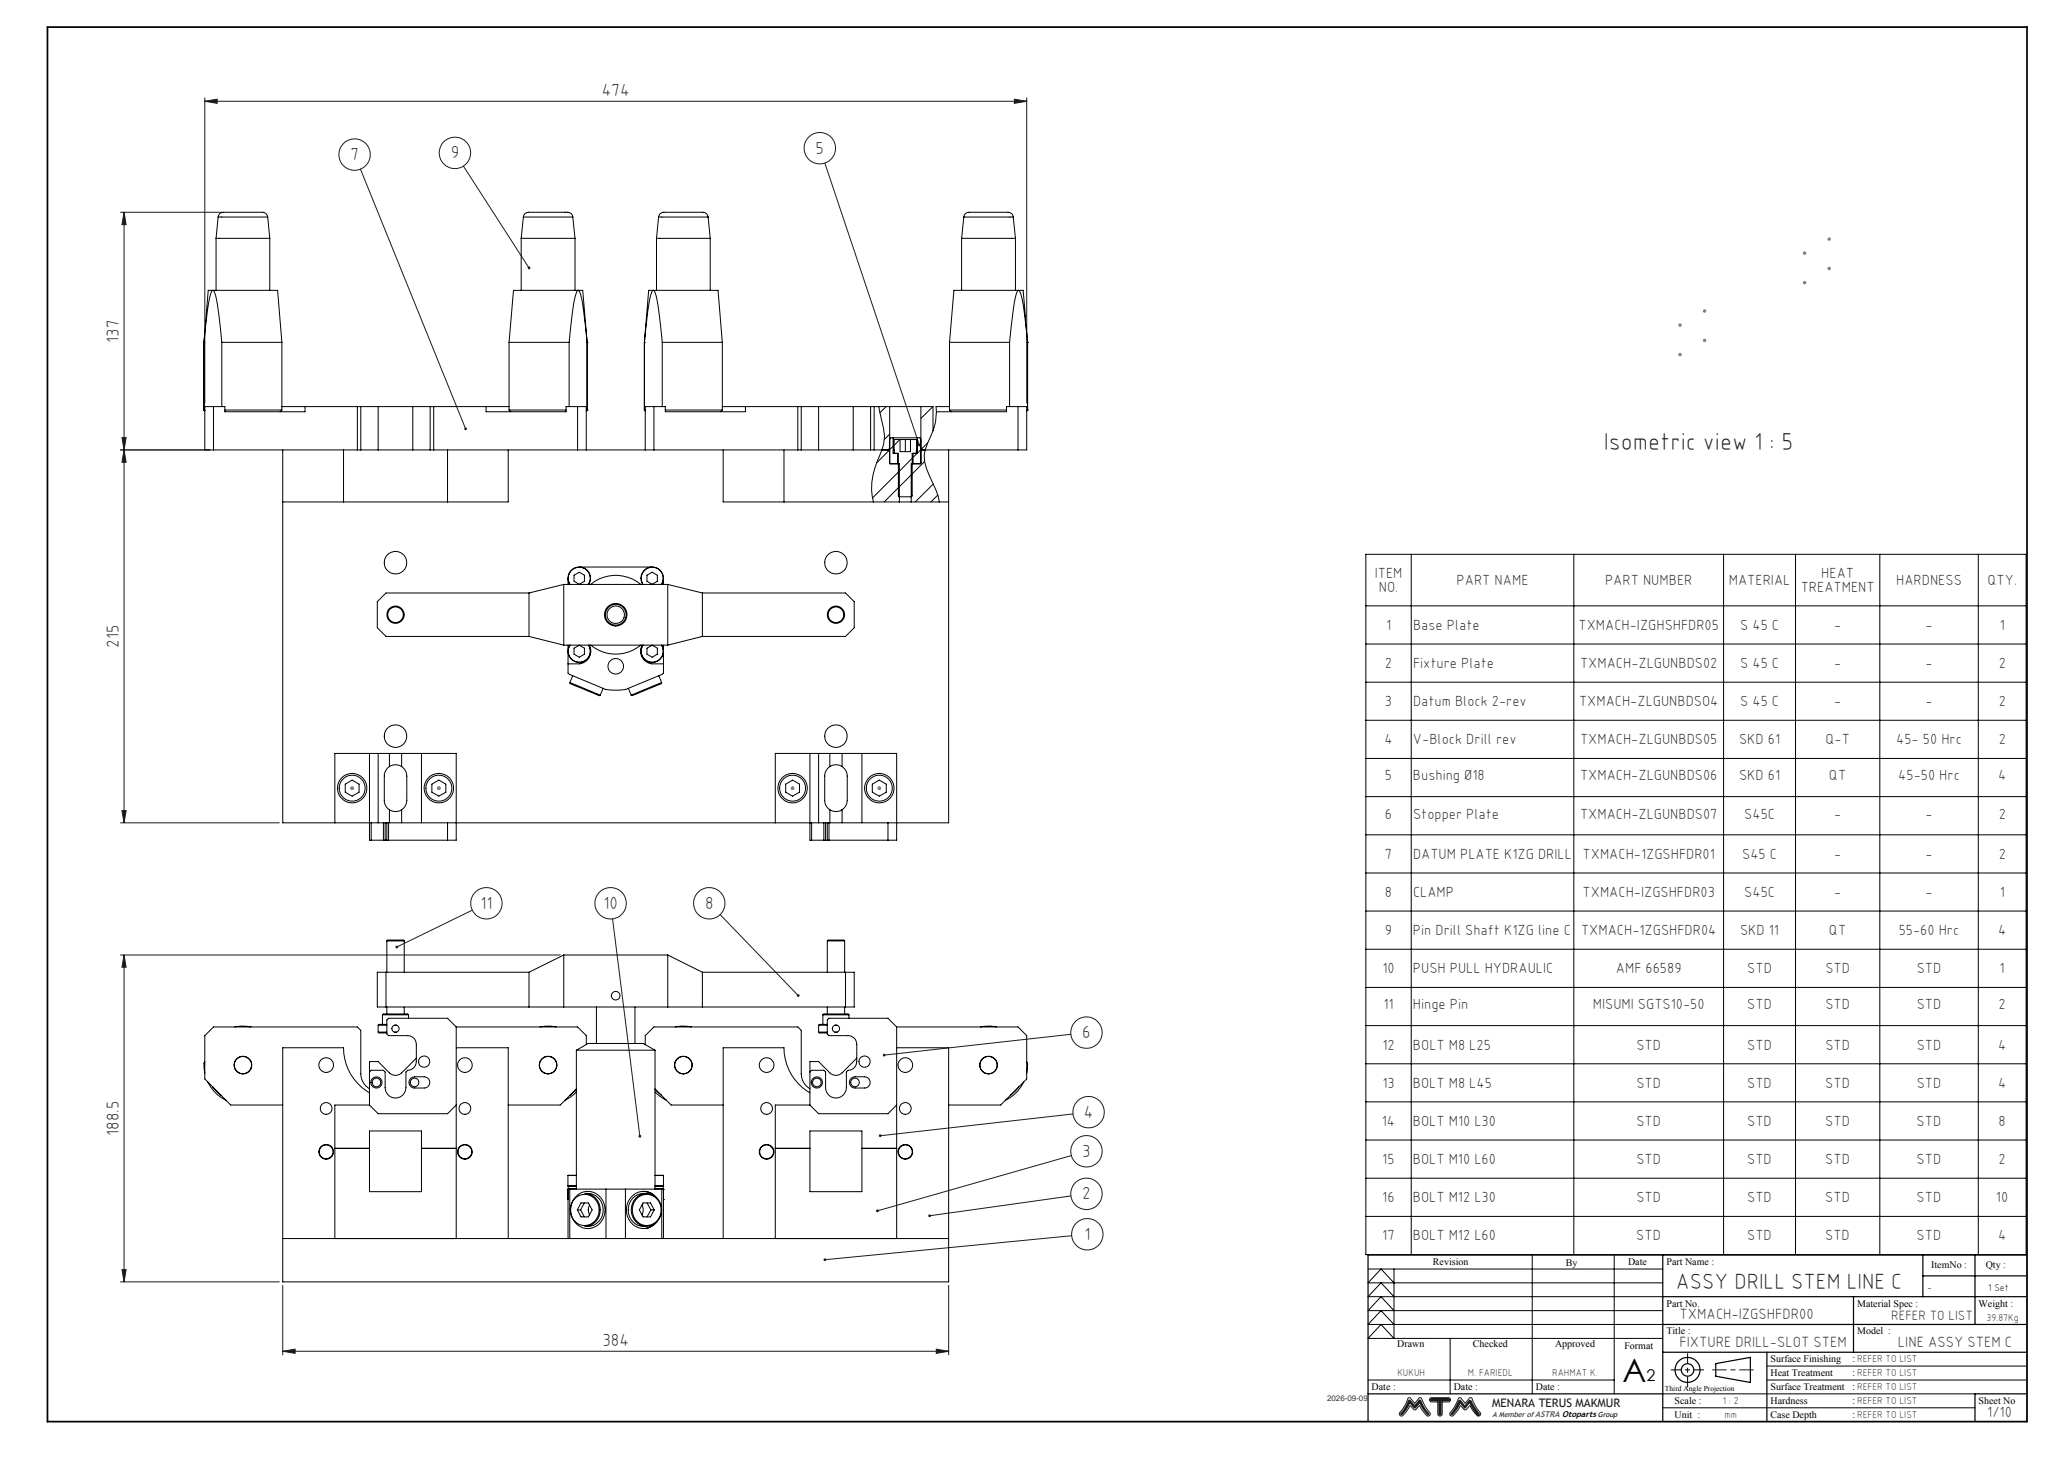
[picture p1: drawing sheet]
<svg xmlns="http://www.w3.org/2000/svg" width="594mm" height="420mm" viewBox="0 0 594 420" stroke-linecap="round" stroke-linejoin="round" font-family="sans-serif">
<g fill="none" stroke="#000" stroke-width=".35">
<path d="M479.5 361.8v48M479.5 373.8h105M534.5 373.8v16M554.5 367.8h30M554.5 361.8v12M569.5 361.8v20M584.5 361.8h-190v48M479.5 389.8h105M479.5 381.8h105M494.7 393.1l10-1.8v7.2l-10-1.8zM509.5 389.8v20M394.5 401.8h85"/>
<path d="M584.5 401.8h-15v8"/>
<circle cx="486.6" cy="394.9" r="1.8"/>
<circle cx="486.6" cy="394.9" r="3.6"/>
</g>
<path d="M584.5 361.8v48M406.1 403l.5-.1 1.3 1.6 1.4-1.6 .5 .1a15.2 15.2 0 0 0 2.6 4.5l-.1 .4-.4 .3a1.07 1.07 0 0 1-1.1-.8l-1.4-2.1-1.2 1.1h-.4l-1.2-1.2a7.6 7.6 0 0 1-2.5 3l-.5-.3-.1-.4a14.5 14.5 0 0 0 2.6-4.5zM406.3 403.6h.3l1.3 1.5 1.3-1.5h.4l.9 1.9 1.5 2.2-.3 .1-1-1.2-1.2-2.1h-.2l-1.3 1.4-1.5-1.4a6.6 6.6 0 0 1-2.5 3.3l-.1-.3 .9-1.2zM411.7 407.8h.1M412.4 403l5.2-.1a.62 .62 0 0 1 .7 .6 .62 .62 0 0 1-.7 .6h-1.7v3.5a.64 .64 0 0 1-.7 .6 .64 .64 0 0 1-.6-.6v-3.5h-2l-.4-.5zM412.7 403.3h5l.2 .3-.3 .1h-2.2v4l-.2 .1-.2-.1v-4h-2.2l-.2-.1zM420.6 403l.5-.1 1.4 1.6 1.3-1.6 .5 .1a15.2 15.2 0 0 0 2.7 4.5l-.1 .4-.4 .3a1.07 1.07 0 0 1-1.2-.8l-1.5-2.2-1.2 1.2h-.4l-1-1.2a7.6 7.6 0 0 1-2.6 3l-.5-.3v-.6l1.4-1.9zM420.7 403.7h.4l1.4 1.5 1.1-1.4 .4-.1 2.5 3.8v.4h-.4l-.4-.4-1.9-3.1-1.3 1.5-1.3-1.4h-.2a7.3 7.3 0 0 1-2.4 3.3l-.2-.3 1.2-1.5z" fill="none" stroke="#191924" stroke-width=".29"/>
<g fill="none" stroke="#808080" stroke-width=".29">
<path d="M519.9 73h1M520 72.6l.7 .7M520.3 72.5v1M520.7 72.6l-.7 .7M526.9 68.9h1M526.9 77.4h1M527.1 68.6l.7 .7M527.1 77l.7 .7M527.4 68.4v1M527.4 76.9v1M527.8 68.6l-.7 .7M527.8 77l-.7 .7"/>
<path d="M483.9 93.7h1M484.1 93.4l.7 .7M484.4 93.2v1M484.8 93.4l-.7 .7M491 89.7h1M491 98.1h1M491.2 89.3l.7 .7M491.2 97.8l.7 .7M491.5 89.1v1.1M491.5 97.6v1M491.9 89.3l-.7 .7M491.9 97.8l-.7 .7"/>
<path d="M519.9 81.5h1M520 81.1l.7 .7M520.3 81v1M520.7 81.1l-.7 .7M483.9 102.2h1M484.1 101.9l.7 .7M484.4 101.7v1M484.8 101.9l-.7 .7"/>
</g>
<path d="M481.9 394.9h9.3" fill="none" stroke="#000" stroke-width=".29" stroke-dasharray="15.2 1.3 1.3 1.3" stroke-dashoffset="12.5"/>
<path d="M486.6 399.8v-9.6" fill="none" stroke="#000" stroke-width=".29" stroke-dasharray="15.2 1.3 1.3 1.3" stroke-dashoffset="12.4"/>
<path d="M13.7 7.8h570.8v402h-570.8z" fill="none" stroke="#000" stroke-width=".5"/>
<g fill="none" stroke="#000" stroke-width=".29">
<path d="M394.5 365.8h85M402 373.8l-3.8-4-3.7 4h85M402 365.8v20l-3.8-4-3.7 4h85M402 377.8l-3.8-4-3.7 4h85M402 369.8l-3.8-4-3.7 4h85M441.8 361.8v40M465.5 361.8v40M394.5 397.8h71M402 381.8l-3.8-4-3.7 4h85M418.1 385.8v16M509.5 397.8h75M509.5 393.8h75"/>
<path d="M479.5 405.8h90M479.5 401.8h90"/>
</g>
<path d="M493.8 394.9h11.8" fill="none" stroke="#191924" stroke-width=".29" stroke-dasharray="15.2 1.3 1.3 1.3" stroke-dashoffset="11.3"/>
<path d="M412.6 403.4l.2 .3h2.2v4l.2 .1 .2-.1v-4h2.3l.2-.1-.2-.3zM420.8 403.7h.3l1.2 1.5 1.4-1.5h.4l1.2 2.3 1.2 1.5v.3l-.3 .1-.3-.2-2.1-3.3-1.3 1.5-1.3-1.4h-.2l-1.2 2.1-1.2 1.2-.2-.3 1.2-1.5zM406.3 403.6l.4 .1 1.2 1.4 1.4-1.5h.3l1 2 1.4 2.1-.3 .1-.5-.5-1.8-2.8h-.2l-1.2 1.4-1.5-1.4-1 1.8-1.2 1.5h-.3l-.1-.3 1.2-1.5z" fill-rule="evenodd" fill="#191924"/>
<g fill="none" stroke="#191924" stroke-width=".29">
<path d="M59.1 29.2l3.5-.6v1.2zM59.1 28.2v88M59.1 29.2h237M292.5 28.6l3.6 .6-3.6 .6zM296.1 28.2v88M103.9 48.7l30.4 74.9M133.6 47.9l18.9 29.3M237.8 47l27.3 81.3M34.7 61.2h29.3M35.8 61.2l.6 3.6h-1.2zM35.8 61.2v176M34.7 129.7h25.8"/>
<path d="M35.2 126.1h1.2l-.6 3.6zM35.8 129.7l.6 3.6h-1.2zM34.7 237.2h45.8M35.2 233.7h1.2l-.6 3.5zM34.7 275.3h126.8M35.8 275.3v94.2M35.8 275.3l.6 3.5h-1.2zM136.2 262.4l-21.8 10.6M176.6 264.9l7.9 62.6M207.6 263.6l22.6 23.4M308.8 298.2l-53.8 5.9M308.9 333.1l-55.9 16"/>
<path d="M309.4 321.1l-55.6 6.3M308.8 344.8l-40.8 5.7M309 356.2l-71.2 6.9M34.7 369.5h45.8M35.2 366h1.2l-.6 3.5zM81.5 370.5v20M273.5 370.5v20M81.5 389.5l3.6-.6v1.2zM81.5 389.5h192M270 388.9l3.5 .6-3.5 .6z"/>
<circle cx="102.2" cy="44.6" r="4.5"/>
<circle cx="131.2" cy="44.1" r="4.5"/>
<circle cx="236.4" cy="42.7" r="4.5"/>
<circle cx="140.3" cy="260.4" r="4.5"/>
<circle cx="176.1" cy="260.4" r="4.5"/>
<circle cx="204.5" cy="260.4" r="4.5"/>
<circle cx="313.3" cy="297.7" r="4.5"/>
<circle cx="313.3" cy="331.9" r="4.5"/>
<circle cx="313.9" cy="320.6" r="4.5"/>
<circle cx="313.3" cy="344.1" r="4.5"/>
<circle cx="313.5" cy="355.8" r="4.5"/>
</g>
<g fill="none" stroke="#808080" stroke-width=".29">
<path d="M101 227.2h1.1M101.2 226.9l.7 .7M101.5 226.7v1M101.9 226.9l-.7 .7M126 227.2h1M126.2 226.9l.7 .7M126.5 226.7v1M126.9 226.9l-.7 .7M228 227.2h1.1M228.2 226.9l.7 .7M228.5 226.7v1M228.9 226.9l-.7 .7"/>
<path d="M253 227.2h1M253.2 226.9l.7 .7M253.5 226.7v1M253.9 226.9l-.7 .7"/>
</g>
<g fill="none" stroke="#000" stroke-width=".29">
<path d="M393.8 159.8h190.4v201.9h-190.4zM406.9 159.8v201.9M453.8 159.8v201.9M497 159.8v201.9M517.7 159.8v201.9M542 159.8v201.9M570.4 159.8v201.9M393.8 174.6h190.4M393.8 185.6h190.4M393.8 196.7h190.4M393.8 207.6h190.4M393.8 218.6h190.4"/>
<path d="M393.8 229.6h190.4M393.8 240.6h190.4M393.8 251.7h190.4M393.8 262.6h190.4M393.8 273.6h190.4M393.8 284.6h190.4M393.8 295.6h190.4M393.8 306.7h190.4M393.8 317.6h190.4M393.8 328.6h190.4M393.8 339.6h190.4M393.8 350.6h190.4"/>
</g>
<g fill="#191924">
<path d="M184.2 327.3l-.1 .4 .5 .2-.1-.4 .1 .4a.41 .41 0 0 0 .2-.6 .41 .41 0 0 0-.6 0zM237.6 362.8l-.1 .4 .3-.1-.3 .1a.41 .41 0 0 0 .5 .3 .41 .41 0 0 0 .2-.6 .41 .41 0 0 0-.6-.1zM229.9 286.7v.5l.5 .1-.2-.3 .2 .2 .1-.4zM267.8 350.2l-.1 .3h.3h-.3a.4 .4 0 0 0 .5 .3 .4 .4 0 0 0 .2-.6 .4 .4 0 0 0-.6 0zM114.2 272.7l-.1 .5 .3-.2-.3 .2a.4 .4 0 0 0 .5 .1 .4 .4 0 0 0 .1-.5 .4 .4 0 0 0-.5-.1zM252.7 348.7l-.1 .5 .4-.1-.4 .1a.4 .4 0 0 0 .6 .2 .4 .4 0 0 0 .1-.6 .4 .4 0 0 0-.6-.1zM254.7 303.9l-.1 .3 .4-.1-.4 .1a.4 .4 0 0 0 .5 .3 .4 .4 0 0 0 .2-.6 .4 .4 0 0 0-.6 0zM253.6 327l-.2 .4h.4h-.4a.4 .4 0 0 0 .5 .4 .4 .4 0 0 0 .3-.5 .4 .4 0 0 0-.6-.3z"/>
<path d="M81.5 389.5l3.6-.6v1.2zM270 388.9l3.5 .6-3.5 .6z"/>
<path d="M35.2 126.1h1.2l-.6 3.6zM35.8 61.2l.6 3.6h-1.2z"/>
<path d="M35.8 129.7l.6 3.6h-1.2zM35.2 233.7h1.2l-.6 3.5z"/>
<path d="M35.8 275.3l.6 3.5h-1.2zM35.2 366h1.2l-.6 3.5z"/>
<path d="M59.1 29.2l3.5-.6v1.2zM292.5 28.6l3.6 .6-3.6 .6z"/>
<path d="M152.3 77v.5l.5 .1-.3-.4 .3 .4 .1-.2-.1-.5zM264.8 128l-.1 .5 .5 .1-.1-.3 .1 .3a.41 .41 0 0 0 .2-.6 .41 .41 0 0 0-.6 0zM134 123.3l-.1 .5 .4 .2v-.4l.2 .3 .2-.2-.2-.4z"/>
</g>
<g fill="none" stroke="#000" stroke-width=".29">
<path d="M62.3 68.7h15.5M62.3 68.7v15M62.9 62.6a1.88 1.88 0 0 1 2.5-1.4h8.8a2.35 2.35 0 0 1 2.9 1.1l.1 .3M62.9 62.6h14.3M62.9 62.6l-.6 6.1M77.2 62.6l.6 6.1M77.8 68.7v15M150.3 68.7h15.5M150.3 68.7v15M150.9 62.6a1.94 1.94 0 0 1 2.6-1.4h8.8a2.28 2.28 0 0 1 2.8 1.1l.1 .3M150.9 62.6h14.3M150.9 62.6l-.6 6.1"/>
<path d="M165.2 62.6l.6 6.1M165.8 68.7v15M189.3 68.7h15.5M189.3 68.7v15M189.9 62.6a1.88 1.88 0 0 1 2.5-1.4h8.8a2.35 2.35 0 0 1 2.9 1.1l.1 .3M189.9 62.6h14.3M189.9 62.6l-.6 6.1M204.2 62.6l.6 6.1M204.8 68.7v15M277.3 68.7h15.5M277.3 68.7v15M277.9 62.6a1.78 1.78 0 0 1 2.3-1.4h8.8a3.3 3.3 0 0 1 2.9 .6l.3 .8"/>
<path d="M277.9 62.6h14.3M277.9 62.6l-.6 6.1M292.2 62.6l.6 6.1M292.8 68.7v15M58.8 98.7h.1M58.8 98.7v19.5M61.4 83.7l.2 .1a10.8 10.8 0 0 1 1.1 4.2l1.3 10.7M61.4 83.7h18.6l1.3 15M61.4 83.7h-.1a2.94 2.94 0 0 0-.9 2.3l-.6 3.6-1 9.1M61.4 83.7h-1.4l-1.2 15M64 98.7h17.3M64 98.7v18.5"/>
<path d="M81.3 98.7v19.5M146.8 98.7h17.3M146.8 98.7v19.5M164.1 98.7v18.5M166.7 83.7h-18.6l-1.3 15M166.7 83.7l-.4 .4a26.6 26.6 0 0 0-1.3 6.7l-.9 7.9M166.7 83.7l.2 .1a11.9 11.9 0 0 1 1.4 5.8l1 9.1M166.7 83.7h1.3l1.3 15M169.3 98.7h.1M169.3 98.7v19.5M185.8 98.7h.1M185.8 98.7v19.5"/>
<path d="M188.4 83.7l.2 .1a10.8 10.8 0 0 1 1.1 4.2l1.3 10.7M188.4 83.7h18.6l1.3 15M188.4 83.7h-.1a2.94 2.94 0 0 0-.9 2.3l-.6 3.6-1 9.1M188.4 83.7h-1.4l-1.2 15M191 98.7h17.3M191 98.7v18.5M208.3 98.7v19.5M273.8 98.7h17.3M273.8 98.7v19.5M291.1 98.7v18.5M293.7 83.7h-18.6l-1.3 15M293.7 83.7l-.4 .3-.3 .8a51.9 51.9 0 0 0-1.5 9.7l-.4 4.2"/>
<path d="M293.7 83.7l.4 .4a26.6 26.6 0 0 1 1.4 6.7l.8 7.9M293.7 83.7h1.3l1.3 15M296.3 98.7h.1M296.3 98.7v19.5M58.8 118.2h.1M58.8 118.2l.3 .2M61.6 117.2v12.5M64.8 118.2h16.5M81.3 118.2l-.5 .5M81.3 117.2h22.7M87.9 117.2v1.5h-23.1v-1.5h-5.7v12.5h44.9M103 117.2v12.5"/>
<path d="M104 117.2h5M104 117.2v12.5M109 117.2v12.5M109 117.2h10M119 117.2h5M119 117.2v12.5M124 117.2h22.8M124 117.2v12.5M125.1 117.2v12.5M140.2 117.2v1.5h23v-1.5h5.9v12.5M146.8 118.2h16.4M146.8 118.2l.5 .5"/>
<path d="M166.5 117.2v12.5M169.3 118.2h.1M169.3 118.2l-.2 .2M185.8 118.2h.1M185.8 118.2l.3 .2M188.6 117.2v12.5M191.8 118.2h16.5M208.3 118.2l-.5 .5M208.3 117.2h22.7M214.9 117.2v1.5h-23.1v-1.5h-5.7v12.5M230 117.2v12.5M231 117.2h5"/>
<path d="M231 117.2v12.5M236 117.2v12.5M236 117.2h10M246 117.2h5M246 117.2v12.5M251 117.2h5.5M251 117.2v12.5M252.1 117.2v12.5M253.4 117.2l.8 3.8a13.9 13.9 0 0 1-1.2 11.8 18 18 0 0 0-1.2 11.9M255.5 117.2l-1.8 1.8M256.5 117.2h9M256.5 117.2v16.5h2.8v11"/>
<path d="M265.5 117.2v16.5h-2.8v11M265.5 117.2h3.5v7M269 117.2l-3.5 3.4M270 118.7a19 19 0 0 1-2.5 9.1 8.5 8.5 0 0 0-.3 7.4l.9 2.1a27.3 27.3 0 0 1 2.8 7.4M270 118.7h20.2v-1.5h5.9v12.5h-30.3M273.8 118.2h16.4M273.8 118.2l.5 .5M273.8 117.2h-3.9l.1 1.5M293.5 117.2v12.5M296.3 118.2h.1M296.3 118.2l-.2 .2M81.5 129.7v107.5h192v-107.5"/>
<path d="M99.1 129.7v15M104 129.7h5M109 129.7h10M119 129.7h5M124 129.7h107M129 129.7v15M146.5 129.7v15h-17.5M208.5 129.7v15h17.6M226.1 129.7v15M231 129.7h5M236 129.7h10M246 129.7h5"/>
<path d="M251 129.7h5.3M256.3 129.7h.2M256.3 129.7l.2 .2M256.4 129.8l-3.6 3.6M256.5 129.2l-.5 .5M256.5 133.4l.3 .3M256.5 125.1l-1.5 1.6M257.5 126.2h7M257.5 126.2v4.5h1.5v12.3l.3 .2h3.5l.2-.2v-12.3h1.5v-4.5M257.5 126.2h-.7l-.3 .5M257.5 128.6l-1 1M257.8 129.8v-3.1h6.5l-.1 3.1"/>
<path d="M257.9 129.8l.1 .9M257.9 129.8h.1M258.8 130.7v3M259.3 135.8l-7.7 7.8M259.5 126.7l-1.7 1.7M259.5 126.7v3.5h3v-3.5M261.1 126.7v3.5M263 132.1l-4 4M263.3 130.7v3M264.2 129.8h.1M264.2 129.8l-.1 .9M264.4 130.7l-1.1 1.2"/>
<path d="M264.5 126.2h.8l.2 .5M265.5 129.7h.3M265.5 129.2l.5 .5M265.5 133.4l-.2 .3M265.5 129.6l-1 1M265.8 129.7l-.3 .2M266.6 133.1l-11.6 11.6M267.5 127.7l-1.8 1.7M269.1 139.5l-5.2 5.2M81.5 144.7h17.6M99.1 144.7h29.9M226.1 144.7h25.7"/>
<path d="M251.8 144.7h7.5M259.3 144.7h3.4M262.7 144.7h10.8M270.4 142.7l-2 2M152.5 170.9v12.6M152.5 170.9h-41.2l-2.5 2.5v7.6l2.5 2.5h41.2M162.6 168.5v17.5M162.6 168.5l-10.1 2.4M162.6 168.5h29.9M163.8 167v1.5M164.3 168.5a3.3 3.3 0 0 1 2.7-5.1 3.3 3.3 0 0 1 2.8 5.1M164.4 168.5a3.2 3.2 0 0 1 2.6-5 3.2 3.2 0 0 1 2.7 5"/>
<path d="M165.5 165.8l1.5-.9 1.5 .9v1.8l-1.5 .8-1.5-.8zM167.4 163.5h20.3M170.3 168.5a11.2 11.2 0 0 1 14.5 0M185.3 168.5a3.2 3.2 0 0 1 2.8-5.1 3.2 3.2 0 0 1 2.7 5.1M185.4 168.5a3.2 3.2 0 0 1 2.7-5 3.2 3.2 0 0 1 2.6 5M186.5 165.8l1.6-.9 1.4 .9v1.8l-1.4 .8-1.6-.8zM191.3 167v1.5M192.5 168.5v17.5M192.5 168.5l10 2.4M202.5 170.9v12.6M202.5 170.9h41.3l2.5 2.5v7.6l-2.5 2.5h-41.3M152.5 183.5l10.1 2.5"/>
<path d="M162.6 186h29.9M163.8 188l.1 6.2 10.8 4.6 2.1 .1 3.5-.1 10.6-4.4 .4-.4v-6M163.8 186v1.4M164.3 186a3.2 3.2 0 0 0 2.7 5 3.2 3.2 0 0 0 2.8-5M164.3 196.8l.1 .3 8.4 3.4 .3-.1M164.3 196.8l8.8 3.6M164.4 186a3.2 3.2 0 0 0 2.6 4.9 3.2 3.2 0 0 0 2.7-4.9M165.1 194.8l-.8 2M165.5 186.8l1.5-.8 1.5 .8v1.8l-1.5 .9-1.5-.9zM169.9 186a3.7 3.7 0 0 1-2.8 5.4h-3.3M170.3 186a11.4 11.4 0 0 0 14.5 0M173.9 198.4l-.8 2"/>
<path d="M181.2 198.4l.8 2M185.2 186a3.7 3.7 0 0 0 2.8 5.4h3.3M185.3 186a3.2 3.2 0 0 0 2.8 5 3.2 3.2 0 0 0 2.7-5M185.4 186a3.2 3.2 0 0 0 2.7 4.9 3.2 3.2 0 0 0 2.6-4.9M186.5 186.8l1.6-.8 1.4 .8v1.8l-1.4 .9-1.6-.9zM190 194.8l.8 2M190.8 196.8l-.2 .3-6.7 2.8-1.6 .6-.3-.1M190.8 196.8l-8.8 3.6M191.3 186v1.4M202.5 183.5l-10 2.5M106.5 217.2v25h4.6M109 217.2v20"/>
<path d="M112.3 217.2h3.5M112.3 217.2h-15.7v20M112.3 217.2v3.8M115.8 217.2h15.8v25h-20.1M115.8 217.2v3.8M121.5 217.2v20M233.5 217.2v25h4.6M236 217.2v20M239.3 217.2h3.5M239.3 217.2h-15.7v20M239.3 217.2v3.8M242.8 217.2h15.8v25h-20.1"/>
<path d="M242.8 217.2v3.8M248.5 217.2v20M99.6 226l1.9-1.1 2 1.1v2.4l-2 1.1-1.9-1.1zM107 237.2v5M110.6 237.2v5M111.1 237.2v5M111.5 237.2v5M112 237.2v5M112.3 221a3.3 3.3 0 0 0-1.5 2.7v7a3.1 3.1 0 0 0 1.5 2.7M112.3 221a3.4 3.4 0 0 1 3.5 0M112.3 233.4l.1 .1a3.3 3.3 0 0 0 3.4-.1M112.3 233.4v3.8"/>
<path d="M115.8 221a3.3 3.3 0 0 1 1.5 2.7v7a3.1 3.1 0 0 1-1.5 2.7M115.8 233.4v3.8M124.5 226l2-1.1 2.1 1.1v2.4l-2.1 1.1-2-1.1zM129 237.2v5M226.6 226l1.9-1.1 2 1.1v2.4l-2 1.1-1.9-1.1zM234 237.2v5M237.6 237.2v5M238.1 237.2v5M238.5 237.2v5M239 237.2v5M239.3 221a3.3 3.3 0 0 0-1.5 2.7v7a3.1 3.1 0 0 0 1.5 2.7M239.3 221a3.4 3.4 0 0 1 3.5 0"/>
<path d="M239.3 233.4l.1 .1a3.3 3.3 0 0 0 3.4-.1M239.3 233.4v3.8M242.8 221a3.3 3.3 0 0 1 1.5 2.7v7a3.1 3.1 0 0 1-1.5 2.7M242.8 233.4v3.8M251.5 226l2-1.1 2.1 1.1v2.4l-2.1 1.1-2-1.1zM256 237.2v5M111.1 242.2h.4M238.1 242.2h.4M111.5 271.2h5.1M111.5 271.2l.3-.2h4.5l.3 .2M111.5 271.2v9.1M116.6 271.2v9.1"/>
<path d="M162.6 275.3v15M162.6 275.3h29.9M162.6 275.3l-10.1 5M192.5 275.3v15M192.5 275.3l10 5M238.5 271.2h5.1M238.5 271.2l.3-.2h4.5l.3 .2M238.5 271.2v9.1M243.6 271.2v9.1M67.7 296a10.5 10.5 0 0 1 4.7 0M109 295.5h2.5M109 297.5l.3 .3h2.2"/>
<path d="M109 297.5h2.5M109 295.5v2M110.3 292.5h7.5M110.3 292.5l.3-.2h6.9l.3 .2M110.3 292.5v2.8M111.3 280.3v10M111.5 295.3h-2.2l-.3 .2M111.5 290.3v2M113.7 295.5h.7M113.7 297.5h.7M116.6 290.3v2M117.8 292.5v1"/>
<path d="M131.6 296l-2.6-2.5h-17l-.5 .5v4l.5 .5h5.5a2.47 2.47 0 0 1 2.6 2.5v5a2.53 2.53 0 0 1-2.6 2.5l-.4 .5v4.5a3 3 0 0 1-3 3 3 3 0 0 1-3-3v-4.5l-.5-.5h-3.6l-.5 .5M131.6 296h34.9l2.6 2.5v2.6M131.6 296v61M152.5 280.3h-43.7v10h137.5v-10h-43.8M152.5 280.3v10M155.7 296h.1a10.8 10.8 0 0 1 4.6 0M172 290.3v10.5M183.1 290.3v10.5M194.7 296a10.5 10.5 0 0 1 4.7 0M202.5 280.3v10M236 295.5h2.5M236 297.5h2.5"/>
<path d="M236 297.5l.3 .3h2.2M236 295.5v2M237.3 292.5h7.5M237.3 292.5l.3-.2h6.9l.3 .2M237.3 292.5v2.8M238.5 295.3h-2.2l-.3 .2M238.5 290.3v2M240.7 295.5h.7M240.7 297.5h.7M243.6 290.3v2M243.8 280.3v10M244.8 292.5v1"/>
<path d="M258.6 296l-2.6-2.5h-17l-.5 .5v4l.5 .5h5.5a2.47 2.47 0 0 1 2.6 2.5v5a2.53 2.53 0 0 1-2.6 2.5l-.4 .5v4.5a3 3 0 0 1-3 3 3 3 0 0 1-3-3v-4.5l-.5-.5h-3.6l-.5 .5M258.6 296h34.9l2.6 2.5v12.5l-7.6 7.5h-15M258.6 296v61M282.7 296h.1a10.8 10.8 0 0 1 4.6 0M59.1 306.1l-.3 .4 .3 2.9M59.9 311.9a11.2 11.2 0 0 0 5.3 5.3M61.3 313.3l1.1 1.3 1.4 1.2M106.5 313.8a5 5 0 0 1-2.5-4.3v-12.5l-1-1h-41.4l-2.5 2.5v12.5l7.4 7.5h15M106.5 318.5h-9.9v38.5M106.5 318.5l2.5 2.5h20l2.6-2.5M118.5 310.8l1.1-.4h2.7a1.62 1.62 0 0 1 1.6 1.6 1.62 1.62 0 0 1-1.6 1.6h-2.7a1.62 1.62 0 0 1-1.6-1 1.62 1.62 0 0 1 .5-1.8zM120.1 305l-4.3 4.3a2.47 2.47 0 0 1-3.5 0l-3.3-3.3h-2.5v12.5"/>
<path d="M131.6 302h14.9v55M166.2 302.7h22.7M166.2 302.7l3.4-1.9h15.9l3.4 1.9M166.2 314.8l-1.9 1.6-1.4 .8M166.2 314l-1.9 1.8M166.2 302.7v40.1M166.2 313.9l-4.7 4.6h-15M186.1 301.1v-2.6l2.5-2.5h41.4l1 1v12.5a5 5 0 0 0 2.5 4.3M188.9 314l1.9 1.8M188.9 314.8l1.9 1.6 1.4 .8M188.9 302.7v40.1M188.9 313.9l4.6 4.6h15"/>
<path d="M233.5 315a14.9 14.9 0 0 1-7.4-13h-17.6v55M233.5 318.5h-9.9v38.5M233.5 318.5l2.5 2.5h20l2.6-2.5M245.5 310.8l1.1-.4h2.7a1.62 1.62 0 0 1 1.6 1.6 1.62 1.62 0 0 1-1.6 1.6h-2.7a1.62 1.62 0 0 1-1.6-1 1.62 1.62 0 0 1 .5-1.8zM247.1 305l-4.3 4.3a2.47 2.47 0 0 1-3.5 0l-3.3-3.3h-2.5v12.5M258.6 302h14.9v67.5h-192v-67.5h17.6a14.9 14.9 0 0 0 7.4 13M293.8 313.3l-2.5 2.5M295.2 311.9a11.1 11.1 0 0 1-5.3 5.3M296.1 306.1l.2 .4-.2 2.9M96.6 331h9.9M106.5 326h15v17.5h-15zM121.5 331h10.1"/>
<path d="M163.8 338.9h2.4M163.8 338.9v2.9M166.2 338.8l-2.4 .1M188.9 338.8l2.4 .1M188.9 338.9h2.4M191.3 338.9v2.9M223.6 331h9.9M233.5 326h15v17.5h-15zM248.5 331h10.1M81.5 357h192M163.8 341.8h2.4M163.8 345.8h.1"/>
<path d="M163.8 341.8v.1M163.8 342.8h.1M163.8 341.9h.1M163.8 341.9h2.4M163.9 342.7v.1M163.9 342.7h2.3M163.9 341.9v.8M164.3 342.8h-.5v14.2M164.3 342.8h10.4M164.3 342.8v14.2M165.8 345.2a5 5 0 0 1 6.1-1.1 5 5 0 0 1 2.5 5.7 4.9 4.9 0 0 1-5.4 4.3 4.9 4.9 0 0 1-4.5-5.3 5.7 5.7 0 0 1 1.3-3.6zM166.1 345.2a4.3 4.3 0 0 1 5.6 .5 4.3 4.3 0 0 1 .3 5.6 4.1 4.1 0 0 1-5 1.7 4.1 4.1 0 0 1-2.5-4.7 4.5 4.5 0 0 1 1.6-3.1z"/>
<path d="M166.5 348.8h.9M167.4 348.8l1.1 2M167.5 346.8h2.2l1 2-1 2h-2.2l-1-2zM168.5 346.8l-1.1 2M168.7 344a4.8 4.8 0 0 1 5.3 4.8 4.8 4.8 0 0 1-5.3 4.7 4.8 4.8 0 0 0 4.4-4.7 4.8 4.8 0 0 0-4.4-4.8zM170 347.4a3 3 0 0 0 0 2.8M174.7 342.8h5.6M174.7 342.8v14.2M180.3 342.8v14.2M180.3 342.8h10.5M183.9 345.2a4.3 4.3 0 0 1 5.6 .5 4.3 4.3 0 0 1 .4 5.6 4.1 4.1 0 0 1-5 1.7 4.1 4.1 0 0 1-2.5-4.7 4.5 4.5 0 0 1 1.5-3.1zM185.1 347.4a2.9 2.9 0 0 1 0 2.8"/>
<path d="M185.4 346.8h2.2l1 2-1 2h-2.2l-1-2zM185.5 343.4a4.8 4.8 0 0 1 3.6 1.6M186.4 344a4.8 4.8 0 0 1 4.4 4.8 4.8 4.8 0 0 1-4.4 4.7M186.4 344a4.8 4.8 0 0 0-5.2 4.8 4.8 4.8 0 0 0 5.2 4.7M186.4 344a4.8 4.8 0 0 0-4.4 4.8 4.8 4.8 0 0 0 4.4 4.7M186.6 346.8l1.1 2M187.7 348.8h.9M187.7 348.8l-1.1 2M188.9 341.8h2.4M188.9 341.9h2.3M188.9 342.7h2.3M189.1 352.5a5 5 0 0 1-3.6 1.6"/>
<path d="M189.3 345.2a4.9 4.9 0 0 0-5.6-1.4 4.9 4.9 0 0 0-3.1 5 4.9 4.9 0 0 0 3 5 4.9 4.9 0 0 0 5.7-1.5M190.8 342.8h.5v14.2M190.8 342.8v14.2M191.2 341.9h.1M191.2 342.7l-.1 .1M191.2 341.9v.8M191.3 342.8h.1M191.3 345.8h.1M191.3 341.8l-.1 .1"/>
<circle cx="114" cy="162.2" r="3.2"/>
<circle cx="114.1" cy="177.2" r="2.25"/>
<circle cx="114.1" cy="177.2" r="2.5"/>
<circle cx="177.5" cy="177.2" r="2.52"/>
<circle cx="177.5" cy="177.2" r="3"/>
<circle cx="177.6" cy="177.2" r="3.3"/>
<circle cx="241" cy="162.2" r="3.2"/>
<circle cx="241.1" cy="177.2" r="2.25"/>
<circle cx="241.1" cy="177.2" r="2.5"/>
<circle cx="177.6" cy="192.1" r="2.25"/>
<circle cx="114" cy="212.2" r="3.2"/>
<circle cx="241" cy="212.2" r="3.2"/>
<circle cx="101.5" cy="227.2" r="3.8"/>
<circle cx="101.5" cy="227.2" r="4.3"/>
<circle cx="126.5" cy="227.2" r="4.2"/>
<circle cx="126.6" cy="227.2" r="3.8"/>
<circle cx="228.5" cy="227.2" r="3.8"/>
<circle cx="228.5" cy="227.2" r="4.3"/>
<circle cx="253.5" cy="227.2" r="4.2"/>
<circle cx="253.6" cy="227.2" r="3.8"/>
<circle cx="114" cy="296.5" r="1.05"/>
<circle cx="177.5" cy="287" r="1.26"/>
<circle cx="241" cy="296.5" r="1.05"/>
<circle cx="70" cy="307" r="2.56"/>
<circle cx="70.1" cy="307" r="2.5"/>
<circle cx="94.1" cy="307" r="2.12"/>
<circle cx="94.1" cy="319.5" r="1.69"/>
<circle cx="108.5" cy="312" r="1.25"/>
<circle cx="108.5" cy="312" r="1.62"/>
<circle cx="119.5" cy="312" r="1.25"/>
<circle cx="122.3" cy="306" r="1.62"/>
<circle cx="134.1" cy="307" r="2.12"/>
<circle cx="134.1" cy="319.5" r="1.69"/>
<circle cx="158" cy="307" r="2.55"/>
<circle cx="158" cy="307" r="2.51"/>
<circle cx="197" cy="307" r="2.56"/>
<circle cx="197.1" cy="307" r="2.5"/>
<circle cx="221.1" cy="307" r="2.12"/>
<circle cx="221.1" cy="319.5" r="1.69"/>
<circle cx="235.5" cy="312" r="1.25"/>
<circle cx="235.5" cy="312" r="1.62"/>
<circle cx="246.5" cy="312" r="1.25"/>
<circle cx="249.3" cy="306" r="1.62"/>
<circle cx="261.1" cy="307" r="2.12"/>
<circle cx="261.1" cy="319.5" r="1.69"/>
<circle cx="285" cy="307" r="2.55"/>
<circle cx="285" cy="307" r="2.51"/>
<circle cx="94" cy="332" r="2"/>
<circle cx="94.1" cy="332" r="2.13"/>
<circle cx="134" cy="332" r="2"/>
<circle cx="134.1" cy="332" r="2.13"/>
<circle cx="221" cy="332" r="2"/>
<circle cx="221.1" cy="332" r="2.13"/>
<circle cx="261" cy="332" r="2"/>
<circle cx="261.1" cy="332" r="2.13"/>
</g>
<text font-size="9.3" x="467.8" y="398.2">A</text>
<text font-size="7.1" fill="#191924" x="462.5" y="129.6">Isometric view 1 : 5</text>
<text font-size="6.3" fill="#191924" x="483.3" y="371.6">ASSY DRILL STEM LINE C</text>
<g font-size="5" fill="#191924">
<text x="173.5" y="27.7">474</text>
<text x="101" y="46.2">7</text>
<text x="130" y="45.7">9</text>
<text x="235.2" y="44.3">5</text>
<text x="34.3" y="98.8" transform="rotate(-90 34.3 98.8)">137</text>
<text x="34.3" y="186.8" transform="rotate(-90 34.3 186.8)">215</text>
<text x="138.5" y="262">11</text>
<text x="174" y="262">10</text>
<text x="203.3" y="262">8</text>
<text x="312.1" y="299.3">6</text>
<text x="312.5" y="322.2">4</text>
<text x="34.3" y="327.5" transform="rotate(-90 34.3 327.5)">188.5</text>
<text x="312.1" y="333.5">3</text>
<text x="312.1" y="345.7">2</text>
<text x="312.7" y="357.4">1</text>
<text x="173.7" y="388">384</text>
</g>
<text font-size="4.7" x="474.7" y="398.2">2</text>
<g font-size="4.3" fill="#191924">
<text x="484.3" y="380.2">TXMACH-IZGSHFDR00</text>
<text x="484.3" y="388.2">FIXTURE DRILL-SLOT STEM</text>
<text x="547.3" y="388.2">LINE ASSY STEM C</text>
<text x="573" y="408.4">1/10</text>
</g>
<g font-size="4.2" fill="#191924">
<text x="396.4" y="166.5">ITEM</text>
<text x="525.2" y="166.5">HEAT</text>
<text x="397.6" y="170.7">NO.</text>
<text x="420" y="168.6">PART NAME</text>
<text x="462.8" y="168.6">PART NUMBER</text>
<text x="498.5" y="168.6">MATERIAL</text>
<text x="519.2" y="170.7">TREATMENT</text>
<text x="546.8" y="168.6">HARDNESS</text>
<text x="573.1" y="168.6">QTY.</text>
<text x="399.7" y="181.5">1</text>
<text x="407.4" y="181.5">Base Plate</text>
<text x="455.2" y="181.5">TXMACH-IZGHSHFDR05</text>
<text x="501.8" y="181.5">S 45 C</text>
<text x="528.9" y="181.5">-</text>
<text x="555.2" y="181.5">-</text>
<text x="576.6" y="181.5">1</text>
<text x="399.4" y="192.5">2</text>
<text x="407.4" y="192.5">Fixture Plate</text>
<text x="455.6" y="192.5">TXMACH-ZLGUNBDS02</text>
<text x="501.8" y="192.5">S 45 C</text>
<text x="528.9" y="192.5">-</text>
<text x="555.2" y="192.5">-</text>
<text x="576.3" y="192.5">2</text>
<text x="399.4" y="203.5">3</text>
<text x="407.4" y="203.5">Datum Block 2-rev</text>
<text x="455.3" y="203.5">TXMACH-ZLGUNBDSO4</text>
<text x="501.8" y="203.5">S 45 C</text>
<text x="528.9" y="203.5">-</text>
<text x="555.2" y="203.5">-</text>
<text x="576.3" y="203.5">2</text>
<text x="399.2" y="214.5">4</text>
<text x="407.4" y="214.5">V-Block Drill rev</text>
<text x="455.6" y="214.5">TXMACH-ZLGUNBDS05</text>
<text x="501.5" y="214.5">SKD 61</text>
<text x="526.4" y="214.5">Q-T</text>
<text x="546.8" y="214.5">45- 50 Hrc</text>
<text x="576.3" y="214.5">2</text>
<text x="399.4" y="225">5</text>
<text x="407.4" y="225">Bushing Ø18</text>
<text x="455.6" y="225">TXMACH-ZLGUNBDS06</text>
<text x="501.5" y="225">SKD 61</text>
<text x="527.4" y="225">QT</text>
<text x="547.4" y="225">45-50 Hrc</text>
<text x="576.2" y="225">4</text>
<text x="399.4" y="236">6</text>
<text x="407.4" y="236">Stopper Plate</text>
<text x="455.6" y="236">TXMACH-ZLGUNBDS07</text>
<text x="503" y="236">S45C</text>
<text x="528.9" y="236">-</text>
<text x="555.2" y="236">-</text>
<text x="576.3" y="236">2</text>
<text x="399.4" y="247.5">7</text>
<text x="407.4" y="247.5">DATUM PLATE K1ZG DRILL</text>
<text x="456.4" y="247.5">TXMACH-1ZGSHFDR01</text>
<text x="502.4" y="247.5">S45 C</text>
<text x="528.9" y="247.5">-</text>
<text x="555.2" y="247.5">-</text>
<text x="576.3" y="247.5">2</text>
<text x="399.4" y="258.5">8</text>
<text x="407.4" y="258.5">CLAMP</text>
<text x="456.4" y="258.5">TXMACH-IZGSHFDR03</text>
<text x="503" y="258.5">S45C</text>
<text x="528.9" y="258.5">-</text>
<text x="555.2" y="258.5">-</text>
<text x="576.6" y="258.5">1</text>
<text x="399.4" y="269.5">9</text>
<text x="407.4" y="269.5">Pin Drill Shaft K1ZG line C</text>
<text x="455.9" y="269.5">TXMACH-1ZGSHFDR04</text>
<text x="501.8" y="269.5">SKD 11</text>
<text x="527.4" y="269.5">QT</text>
<text x="547.5" y="269.5">55-60 Hrc</text>
<text x="576.2" y="269.5">4</text>
<text x="398.6" y="280.5">10</text>
<text x="407.4" y="280.5">PUSH PULL HYDRAULIC</text>
<text x="465.9" y="280.5">AMF 66589</text>
<text x="503.8" y="280.5">STD</text>
<text x="526.3" y="280.5">STD</text>
<text x="552.7" y="280.5">STD</text>
<text x="576.6" y="280.5">1</text>
<text x="398.9" y="291">11</text>
<text x="407.4" y="291">Hinge Pin</text>
<text x="459.3" y="291">MISUMI SGTS10-50</text>
<text x="503.8" y="291">STD</text>
<text x="526.3" y="291">STD</text>
<text x="552.7" y="291">STD</text>
<text x="576.3" y="291">2</text>
<text x="398.6" y="302.5">12</text>
<text x="407.4" y="302.5">BOLT M8 L25</text>
<text x="471.9" y="302.5">STD</text>
<text x="503.8" y="302.5">STD</text>
<text x="526.3" y="302.5">STD</text>
<text x="552.7" y="302.5">STD</text>
<text x="576.1" y="302.5">4</text>
<text x="398.6" y="313.5">13</text>
<text x="407.4" y="313.5">BOLT M8 L45</text>
<text x="471.8" y="313.5">STD</text>
<text x="503.8" y="313.5">STD</text>
<text x="526.3" y="313.5">STD</text>
<text x="552.7" y="313.5">STD</text>
<text x="576.1" y="313.5">4</text>
<text x="398.4" y="324.5">14</text>
<text x="407.4" y="324.5">BOLT M10 L30</text>
<text x="471.8" y="324.5">STD</text>
<text x="503.8" y="324.5">STD</text>
<text x="526.3" y="324.5">STD</text>
<text x="552.7" y="324.5">STD</text>
<text x="576.3" y="324.5">8</text>
<text x="398.6" y="335.5">15</text>
<text x="407.4" y="335.5">BOLT M10 L60</text>
<text x="471.8" y="335.5">STD</text>
<text x="503.8" y="335.5">STD</text>
<text x="526.3" y="335.5">STD</text>
<text x="552.7" y="335.5">STD</text>
<text x="576.3" y="335.5">2</text>
<text x="398.6" y="346.5">16</text>
<text x="407.4" y="346.5">BOLT M12 L30</text>
<text x="471.8" y="346.5">STD</text>
<text x="503.8" y="346.5">STD</text>
<text x="526.3" y="346.5">STD</text>
<text x="552.7" y="346.5">STD</text>
<text x="575.5" y="346.5">10</text>
<text x="398.6" y="357.5">17</text>
<text x="407.4" y="357.5">BOLT M12 L60</text>
<text x="471.8" y="357.5">STD</text>
<text x="503.8" y="357.5">STD</text>
<text x="526.3" y="357.5">STD</text>
<text x="552.7" y="357.5">STD</text>
<text x="576.1" y="357.5">4</text>
</g>
<text font-size="3.9" fill="#191924" x="545.3" y="380.6">REFER TO LIST</text>
<text font-size="3.4" fill="#191924" x="430.3" y="405.6">MENARA TERUS MAKMUR</text>
<g font-size="2.9">
<text x="413.2" y="364.5">Revision</text>
<text x="451.5" y="364.9">By</text>
<text x="469.5" y="364.5">Date</text>
<text x="480.5" y="364.6">Part Name :</text>
<text x="556.9" y="365.5">ItemNo :</text>
<text x="572.6" y="365.5">Qty :</text>
<text x="480.5" y="376.6">Part No.</text>
<text x="535.5" y="376.6">Material Spec :</text>
<text x="555.7" y="372.2">-</text>
<text x="570.5" y="376.6">Weight :</text>
<text x="573.3" y="372.2">1 Set</text>
<text x="402.9" y="388.3">Drawn</text>
<text x="424.7" y="388.3">Checked</text>
<text x="448.4" y="388.3">Approved</text>
<text x="468.4" y="388.9">Format</text>
<text x="480.5" y="384.6">Title :</text>
<text x="535.5" y="384.6">Model :</text>
<text x="510.5" y="392.6">Surface Finishing</text>
<text x="395.5" y="400.6">Date :</text>
<text x="419.2" y="400.6">Date :</text>
<text x="442.9" y="400.6">Date :</text>
<text x="510.5" y="400.6">Surface Treatment</text>
<text x="510.5" y="396.6">Heat Treatment</text>
<text x="482.9" y="404.6">Scale :</text>
<text x="510.5" y="404.6">Hardness</text>
<text x="570.5" y="404.6">Sheet No</text>
<text x="482.9" y="408.6">Unit :</text>
<text x="510.5" y="408.6">Case Depth</text>
</g>
<g font-size="2.9" fill="#191924">
<text x="572.8" y="380.9">39.87Kg</text>
<text x="402.9" y="396.6">KUKUH</text>
<text x="423.3" y="396.6">M. FARIEDL</text>
<text x="447.6" y="396.6">RAHMAT K.</text>
<text x="496.8" y="404.7">1 : 2</text>
<text x="497.3" y="408.7">mm</text>
</g>
<g font-size="2.7" fill="#191924">
<text x="534.2" y="392.7">: REFER TO LIST</text>
<text x="534.2" y="396.7">: REFER TO LIST</text>
<text x="534.2" y="400.7">: REFER TO LIST</text>
<text x="534.2" y="404.7">: REFER TO LIST</text>
<text x="534.2" y="408.7">: REFER TO LIST</text>
</g>
<text font-size="2.3" fill="#333" x="382.7" y="403.9">2026-09-09</text>
<text font-size="2.2" x="480.1" y="401">Third Angle Projection</text>
<text font-size="2.1" fill="#191924" x="430.4" y="408.4">A Member of ASTRA Otoparts Group</text>
</svg>
